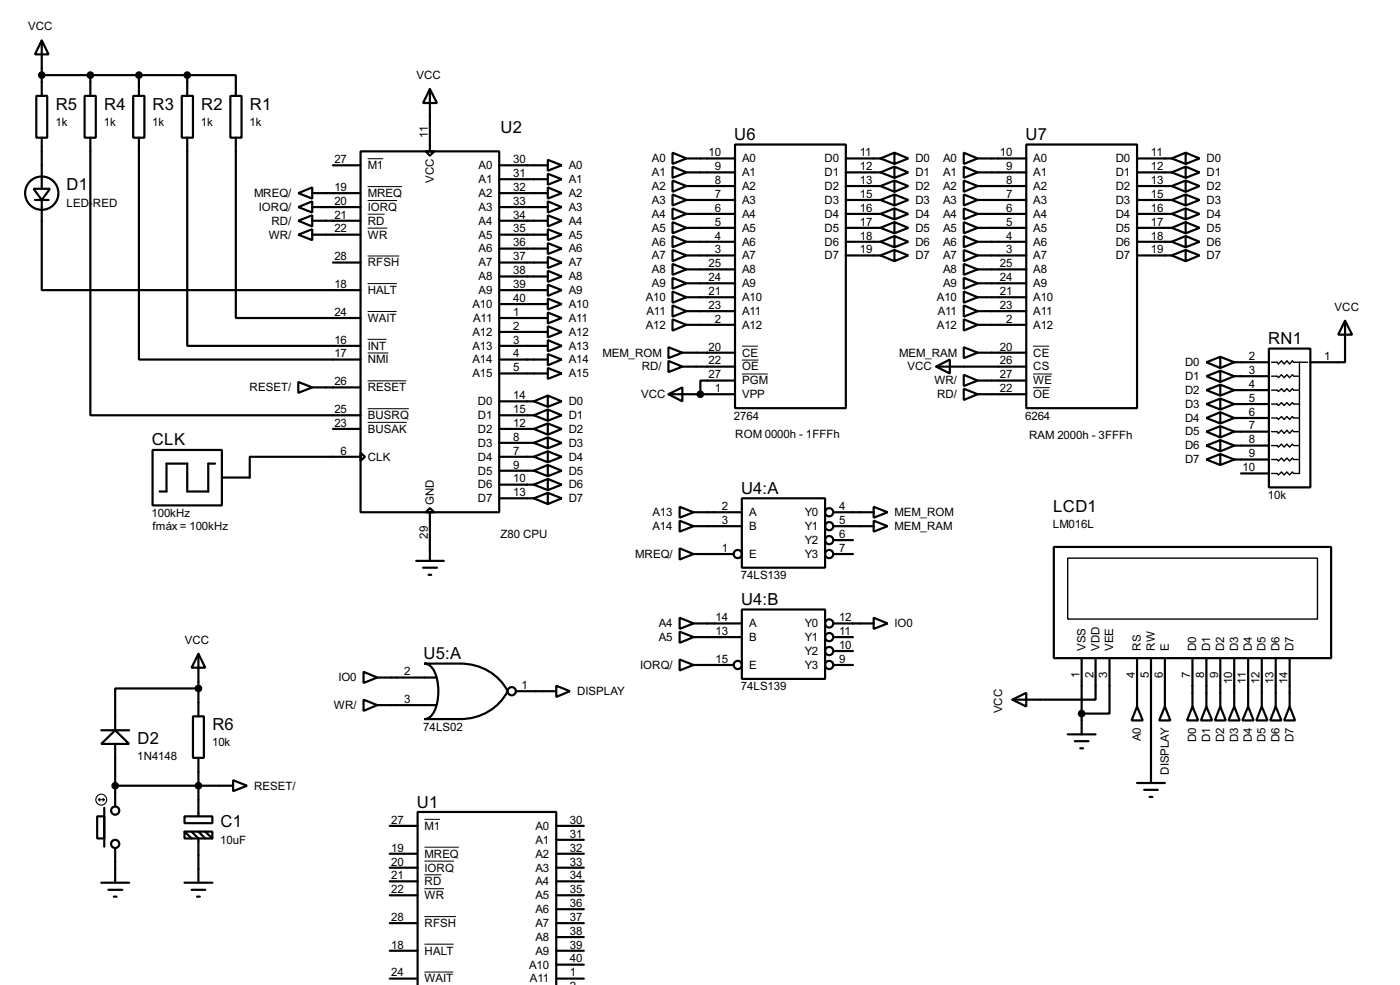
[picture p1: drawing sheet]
<svg xmlns="http://www.w3.org/2000/svg" width="256mm" height="180mm" viewBox="0 0 256 180" stroke-linecap="round" stroke-linejoin="round" font-family="sans-serif">
<g fill="none" stroke="#000" stroke-width=".4">
<path d="M6.7 17.6h2v7.6h-2zM7.7 7.4l1.2 2.6h-2.5zM7.7 7.4v10.2M7.7 13.8h26.6M15.5 17.6h2.1v7.6h-2.1zM16.6 13.8v3.8M24.4 17.6h2.1v7.6h-2.1zM25.5 13.8v3.8M33.3 17.6h2.1v7.6h-2.1zM34.3 13.8h8.9v3.8M34.3 13.8v3.8M42.2 17.6h2.1v7.6h-2.1z"/>
<path d="M78.8 16.3l1.3 2.6h-2.6zM78.8 16.3v11.4M6.2 34.6h3l-1.5 2zM6.4 36.6h2.5M7.7 36.6v16.5h58.4M7.7 25.2v9.4M16.6 25.2v50.8h49.5M25.5 25.2v40.6h40.6M34.3 25.2v38.1h31.8M43.2 25.2v33h22.9M54.7 35.4l2.5-1.1v2.1zM54.7 37.9l2.5-1v2z"/>
<path d="M57.2 35.4h8.9M57.2 37.9h8.9M61 30.3h5.1M66.1 27.7h25.4v66.1h-25.4zM78 27.7h1.6l-.8 .8zM91.5 30.3h8.9M91.5 32.8h8.9M91.5 35.4h8.9M91.5 37.9h8.9M100.4 29.3l2.5 1-2.5 1zM100.4 31.8l2.5 1-2.5 1zM100.4 34.3l2.5 1.1-2.5 1z"/>
<path d="M100.4 36.9l2.5 1-2.5 1zM100.4 39.4l2.5 1-2.5 1.1zM123.2 28l2.6 1-2.6 1zM123.2 30.5l2.6 1.1-2.6 1zM123.2 33.1l2.6 1-2.6 1zM123.2 35.6l2.6 1-2.6 1zM123.2 38.2l2.6 1-2.6 1zM125.8 29h8.9M125.8 31.6h8.9M125.8 34.1h8.9M125.8 36.6h8.9M125.8 39.2h8.9"/>
<path d="M134.7 26.5h20.3v48.2h-20.3zM155 29h6.3M155 31.6h6.3M155 34.1h6.3M155 36.6h6.3M155 39.2h6.3M161.3 29l2.6 1M161.3 31.6l2.6 1M161.3 34.1l2.6 1M161.3 36.6l2.6 1M161.3 39.2l2.6 1M163.9 28l2.5 1-2.5 1z"/>
<path d="M163.9 30.5l2.5 1.1-2.5 1zM163.9 33.1l2.5 1-2.5 1zM163.9 35.6l2.5 1-2.5 1zM163.9 38.2l2.5 1-2.5 1zM163.9 28l-2.6 1M163.9 30.5l-2.6 1.1M163.9 33.1l-2.6 1M163.9 35.6l-2.6 1M163.9 38.2l-2.6 1M176.6 28l2.5 1-2.5 1zM176.6 30.5l2.5 1.1-2.5 1zM176.6 33.1l2.5 1-2.5 1z"/>
<path d="M176.6 35.6l2.5 1-2.5 1zM176.6 38.2l2.5 1-2.5 1zM179.1 29h8.9M179.1 31.6h8.9M179.1 34.1h8.9M179.1 36.6h8.9M179.1 39.2h8.9M188 26.5h20.3v48.2h-20.3zM208.3 29h6.4M208.3 31.6h6.4M208.3 34.1h6.4M208.3 36.6h6.4"/>
<path d="M208.3 39.2h6.4M214.7 29l2.5 1M214.7 31.6l2.5 1M214.7 34.1l2.5 1M214.7 36.6l2.5 1M214.7 39.2l2.5 1M217.2 28l2.6 1-2.6 1zM217.2 30.5l2.6 1.1-2.6 1zM217.2 33.1l2.6 1-2.6 1zM217.2 35.6l2.6 1-2.6 1zM217.2 38.2l2.6 1-2.6 1zM217.2 28l-2.5 1"/>
<path d="M217.2 30.5l-2.5 1.1M217.2 33.1l-2.5 1M217.2 35.6l-2.5 1M217.2 38.2l-2.5 1M54.7 40.4l2.5-1v2.1zM54.7 43l2.5-1v2zM57.2 40.4h8.9M57.2 43h8.9M61 48.1h5.1M91.5 40.4h8.9M91.5 43h8.9M91.5 45.5h8.9"/>
<path d="M91.5 48.1h8.9M91.5 50.6h8.9M91.5 53.1h8.9M91.5 55.7h8.9M91.5 58.2h8.9M100.4 42l2.5 1-2.5 1zM100.4 44.5l2.5 1-2.5 1zM100.4 47l2.5 1.1-2.5 1zM100.4 49.6l2.5 1-2.5 1zM100.4 52.1l2.5 1-2.5 1.1zM100.4 54.7l2.5 1-2.5 1zM100.4 57.2l2.5 1-2.5 1z"/>
<path d="M100.4 59.7l2.5 1.1-2.5 1zM123.2 40.7l2.6 1-2.6 1zM123.2 43.2l2.6 1.1-2.6 1zM123.2 45.8l2.6 1-2.6 1zM123.2 48.3l2.6 1-2.6 1zM123.2 50.9l2.6 1-2.6 1zM123.2 53.4l2.6 1-2.6 1zM123.2 55.9l2.6 1.1-2.6 1zM123.2 58.5l2.6 1-2.6 1zM125.8 41.7h8.9M125.8 44.3h8.9M125.8 46.8h8.9"/>
<path d="M125.8 49.3h8.9M125.8 51.9h8.9M125.8 54.4h8.9M125.8 57h8.9M125.8 59.5h8.9M155 41.7h6.3M155 44.3h6.3M155 46.8h6.3M161.3 41.7l2.6 1M161.3 44.3l2.6 1M161.3 46.8l2.6 1M163.9 40.7l2.5 1-2.5 1z"/>
<path d="M163.9 43.2l2.5 1.1-2.5 1zM163.9 45.8l2.5 1-2.5 1zM163.9 40.7l-2.6 1M163.9 43.2l-2.6 1.1M163.9 45.8l-2.6 1M176.6 40.7l2.5 1-2.5 1zM176.6 43.2l2.5 1.1-2.5 1zM176.6 45.8l2.5 1-2.5 1zM176.6 48.3l2.5 1-2.5 1zM176.6 50.9l2.5 1-2.5 1zM176.6 53.4l2.5 1-2.5 1zM176.6 55.9l2.5 1.1-2.5 1z"/>
<path d="M176.6 58.5l2.5 1-2.5 1zM179.1 41.7h8.9M179.1 44.3h8.9M179.1 46.8h8.9M179.1 49.3h8.9M179.1 51.9h8.9M179.1 54.4h8.9M179.1 57h8.9M179.1 59.5h8.9M208.3 41.7h6.4M208.3 44.3h6.4M208.3 46.8h6.4"/>
<path d="M214.7 41.7l2.5 1M214.7 44.3l2.5 1M214.7 46.8l2.5 1M217.2 40.7l2.6 1-2.6 1zM217.2 43.2l2.6 1.1-2.6 1zM217.2 45.8l2.6 1-2.6 1zM217.2 40.7l-2.5 1M217.2 43.2l-2.5 1.1M217.2 45.8l-2.5 1M246.4 58.7l1.3 2.6h-2.5zM246.4 58.7v7.6h-6.3M54.7 69.9l2.5 1-2.5 1z"/>
<path d="M57.2 70.9h8.9M61 78.5h5.1M91.5 60.8h8.9M91.5 63.3h8.9M91.5 65.8h8.9M91.5 68.4h8.9M91.5 73.5h6.3M91.5 76h6.3M91.5 78.5h6.3M97.8 73.5l2.6 1M97.8 76l2.6 1M97.8 78.5l2.6 1.1"/>
<path d="M100.4 62.3l2.5 1-2.5 1zM100.4 64.8l2.5 1-2.5 1.1zM100.4 67.4l2.5 1-2.5 1zM100.4 72.4l2.5 1.1-2.5 1zM100.4 75l2.5 1-2.5 1zM100.4 77.5l2.5 1-2.5 1.1zM100.4 72.4l-2.6 1.1M100.4 75l-2.6 1M100.4 77.5l-2.6 1M122.5 63.6l2.5 1-2.5 1zM122.5 66.1l2.5 1-2.5 1zM122.5 72.2l2.5-1.3v2.6z"/>
<path d="M122.5 72.2h12.2M125 64.6h9.7M125 67.1h9.7M134.7 69.7h-6.4v2.5M171.5 67.1l2.5-1.3v2.6zM171.5 67.1h16.5M176.6 63.6l2.5 1-2.5 1zM176.6 71.2l2.5 1-2.5 1zM176.6 68.6l2.5 1.1-2.5 1zM179.1 64.6h8.9M179.1 72.2h8.9M179.1 69.7h8.9"/>
<path d="M221 66.3l2.6-1v2.1zM221 68.9l2.6-1v2zM221 71.4l2.6-1v2zM221 74l2.6-1v2zM221 76.5l2.6-1v2zM221 79l2.6-1v2.1zM223.6 65.3l2.5 1M223.6 67.9l2.5 1M223.6 70.4l2.5 1M223.6 73l2.5 1M223.6 75.5l2.5 1M223.6 78l2.5 1"/>
<path d="M226.1 66.3h6.4M226.1 68.9h6.4M226.1 71.4h6.4M226.1 74h6.4M226.1 76.5h6.4M226.1 79h6.4M226.1 66.3l-2.5 1.1M226.1 68.9l-2.5 1M226.1 71.4l-2.5 1M226.1 74l-2.5 1M226.1 76.5l-2.5 1M226.1 79l-2.5 1.1"/>
<path d="M232.5 63.8h7.6v25.4h-7.6zM28 82.4h12.7v10.1h-12.7zM39.4 84.9h-1.2v5.1h-3.9v-5.1h-3.8v5.1h-1.2M66.1 82.9l.8 .7-.8 .8zM66.1 83.6h-20.3v3.8h-5.1M78 93.8l.8-.8 .8 .8zM78.8 93.8v8.9M91.5 81.1h6.3M91.5 83.6h6.3M91.5 86.2h6.3M91.5 88.7h6.3M91.5 91.2h6.3"/>
<path d="M97.8 81.1l2.6 1M97.8 83.6l2.6 1M97.8 86.2l2.6 1M97.8 88.7l2.6 1M97.8 91.2l2.6 1.1M100.4 80.1l2.5 1-2.5 1zM100.4 82.6l2.5 1-2.5 1zM100.4 85.1l2.5 1.1-2.5 1zM100.4 87.7l2.5 1-2.5 1zM100.4 90.2l2.5 1-2.5 1.1zM100.4 80.1l-2.6 1M100.4 82.6l-2.6 1"/>
<path d="M100.4 85.1l-2.6 1.1M100.4 87.7l-2.6 1M100.4 90.2l-2.6 1M124.5 92.8l2.6 1-2.6 1zM124.5 95.3l2.6 1-2.6 1zM127.1 93.8h8.8M127.1 96.3h8.8M135.9 91.2h15.3v12.7h-15.3zM152.7 93.8h7.4M152.7 96.3h7.4M152.7 98.9h3.6M160.1 92.8l2.5 1-2.5 1z"/>
<path d="M160.1 95.3l2.5 1-2.5 1zM221 81.6l2.6-1v2zM221 84.1l2.6-1v2zM223.6 80.6l2.5 1M223.6 83.1l2.5 1M226.1 81.6h6.4M226.1 84.1h6.4M226.1 81.6l-2.5 1M226.1 84.1l-2.5 1M227.4 86.7h5.1M36.4 119.7l1.2 2.5h-2.5zM36.4 119.7v11.4"/>
<path d="M76.3 102.7h5M77.5 103.9h2.6M78.5 105.2h.5M124.5 100.4l2.6 1-2.6 1zM124.5 113.1l2.6 1-2.6 1zM124.5 115.6l2.6 1-2.6 1.1zM127.1 101.4h7.3M127.1 114.1h8.8M127.1 116.6h8.8M135.9 111.6h15.3v12.7h-15.3zM152.7 101.4h3.6M152.7 114.1h7.4"/>
<path d="M152.7 116.6h3.6M152.7 119.2h3.6M160.1 113.1l2.5 1-2.5 1zM193.1 100.1h50.8v20.4h-50.8zM18.6 136.2l2.5-2.5 2.6 2.5zM18.6 133.7h5.1M21.1 136.2v11.4M35.4 131.1h2v7.6h-2zM36.4 126h-15.3v7.7M36.4 138.7v10.7M66.6 123l2.5 1-2.5 1zM66.6 128.1l2.5 1-2.5 1z"/>
<path d="M69.1 124h10.7M69.1 129.1h10.7M77.8 121.5h6.6a9.6 9.6 0 0 1 8.6 5 9.6 9.6 0 0 1-8.6 5.1h-6.6a2.2 2.2 0 0 0 1.8-1.5 9.2 9.2 0 0 0-.4-7.8l-.9-.7zM94.5 126.5h7.4M101.9 125.5l2.5 1-2.5 1.1zM124.5 120.7l2.6 1-2.6 1zM127.1 121.7h7.3M152.7 121.7h3.6M185.5 128.1l2.5-1.3v2.5zM195.6 134.4h5.1M196.9 135.7h2.5M197.9 137h.5"/>
<path d="M198.2 120.5v13.9M200.7 120.5v7.6h-15.2M203.3 120.5v10.1h-5.1M208.3 129.3l1.1 2.6h-2.1zM208.3 120.5v8.8M210.9 120.5v22.8M213.4 129.3l1 2.6h-2zM213.4 120.5v8.8M218.5 129.3l1 2.6h-2zM218.5 120.5v8.8M221 129.3l1.1 2.6h-2.1zM221 120.5v8.8"/>
<path d="M223.6 129.3l1 2.6h-2zM223.6 120.5v8.8M226.1 129.3l1 2.6h-2zM226.1 120.5v8.8M228.7 129.3l1 2.6h-2.1zM228.7 120.5v8.8M231.2 129.3l1 2.6h-2zM231.2 120.5v8.8M233.7 129.3l1.1 2.6h-2.1zM233.7 120.5v8.8M236.3 129.3l1 2.6h-2zM236.3 120.5v8.8"/>
<path d="M17.8 149.4h1.3v4.1h-1.3zM19.1 147.9v7.1M21.1 155.2v6.4M21.1 143.8h21.6M33.8 149.4h5.1v1.3h-5.1zM33.8 152.2h5.1v1.3h-5.1zM33.8 152.2l1.3 1.3M35.1 152.2l1.3 1.3v8.1M36.4 152.2l1.2 1.3M37.6 152.2l1.3 1.3M42.7 142.8l2.6 1-2.6 1zM71.4 151.2h5.1"/>
<path d="M71.4 156.3h5.1M71.4 158.8h5.1M101.9 151.2h5.1M101.9 153.7h5.1M101.9 156.3h5.1M101.9 158.8h5.1M208.3 143.3h5.1M209.6 144.6h2.5M210.6 145.9h.5M18.6 161.6h5.1M19.9 162.9h2.5M20.9 164.1h.5"/>
<path d="M33.8 161.6h5.1M35.1 162.9h2.5M36.1 164.1h.5M71.4 161.3h5.1M71.4 163.9h5.1M71.4 169h5.1M71.4 174h5.1M71.4 179.1h5.1M101.9 161.3h5.1M101.9 163.9h5.1M101.9 166.4h5.1M101.9 169h5.1"/>
<path d="M101.9 171.5h5.1M101.9 174h5.1M101.9 176.6h5.1M101.9 179.1h5.1M76.5 180.3v-31.7h25.4v31.7"/>
<circle cx="7.6" cy="35.4" r="3.1"/>
<circle cx="151.9" cy="93.8" r=".75"/>
<circle cx="151.9" cy="96.3" r=".75"/>
<circle cx="151.9" cy="98.9" r=".75"/>
<circle cx="135.1" cy="101.4" r=".75"/>
<circle cx="151.9" cy="101.4" r=".75"/>
<circle cx="151.9" cy="119.2" r=".75"/>
<circle cx="151.9" cy="116.6" r=".75"/>
<circle cx="151.9" cy="114.1" r=".75"/>
<circle cx="93.7" cy="126.5" r=".75"/>
<circle cx="135.1" cy="121.7" r=".75"/>
<circle cx="151.9" cy="121.7" r=".75"/>
<circle cx="21.1" cy="148.4" r=".75"/>
<circle cx="21.1" cy="154.5" r=".75"/>
</g>
<g fill="none" stroke="#000" stroke-width=".18">
<path d="M67.4 29.1h2.8M67.4 34.2h6.3M67.4 36.7h5.4M67.4 39.2h3.1M67.4 41.8h3.6M67.4 46.9h5.8M67.4 51.9h5.3M67.4 57h5.3M67.4 62.1h3.4M67.4 64.6h3.8M67.4 69.7h7.1M67.4 74.8h7.5"/>
<path d="M67.4 77.3h7.1M135.9 63.4h3M135.9 68.5h4.8M135.9 65.9h3.1M189.3 63.4h2.9M189.3 68.5h3.4M189.3 71h3M77.8 150h2.8M77.8 155.1h6.3M77.8 157.6h5.4M77.8 160.1h3.1M77.8 162.7h3.6"/>
<path d="M77.8 167.8h5.8M77.8 172.8h5.3M77.8 177.9h5.3"/>
</g>
<g fill="#000" stroke="#000" stroke-width=".4">
<circle cx="7.6" cy="13.8" r=".5"/>
<circle cx="16.5" cy="13.8" r=".5"/>
<circle cx="25.4" cy="13.8" r=".5"/>
<circle cx="34.3" cy="13.8" r=".5"/>
<circle cx="128.3" cy="72.2" r=".5"/>
<circle cx="36.3" cy="126" r=".5"/>
<circle cx="198.1" cy="130.6" r=".5"/>
<circle cx="21.1" cy="143.8" r=".5"/>
<circle cx="36.3" cy="143.8" r=".5"/>
</g>
<path d="M233 66.3h1l.2 .3 .6-.5 .5 .5 .5-.5 .5 .5 .5-.5 .2 .2h2.6M233 68.9h1l.2 .2 .6-.5 .5 .5 .5-.5 .5 .5 .5-.5 .2 .3h1.1M233 71.4h1l.2 .3 .6-.5 .5 .5 .5-.5 .5 .5 .5-.5 .2 .2h1.1M233 74h1l.2 .2 .6-.5 .5 .5 .5-.5 .5 .5 .5-.5 .2 .3h1.1M233 76.5h1l.2 .3 .6-.5 .5 .5 .5-.5 .5 .5 .5-.5 .2 .2h1.1M233 79h1l.2 .3 .6-.5 .5 .5 .5-.5 .5 .5 .5-.5 .2 .2h1.1M238.1 66.3v20.4h-1.1l-.2-.3-.5 .5-.5-.5-.5 .5-.5-.5-.6 .5-.2-.2h-1M233 81.6h1l.2 .2 .6-.5 .5 .5 .5-.5 .5 .5 .5-.5 .2 .3h1.1M233 84.1h1l.2 .3 .6-.5 .5 .5 .5-.5 .5 .5 .5-.5 .2 .2h1.1M195.6 102.2h45.8v11.1h-45.8z" fill="none" stroke="#000" stroke-width=".25"/>
<g fill="none" stroke="#000" stroke-width=".2">
<path d="M18.1 146.4h1M18.1 146.4l.2 .2M18.3 146.1l-.2 .3M18.9 146.1l.2 .3M19.1 146.4l-.2 .2"/>
<circle cx="18.5" cy="146.4" r="1"/>
</g>
<g font-size="3.4">
<text x="10.2" y="20.1">R5</text>
<text x="19.1" y="20.1">R4</text>
<text x="28" y="20.1">R3</text>
<text x="36.9" y="20.1">R2</text>
<text x="45.8" y="20.1">R1</text>
<text x="91.7" y="24.3">U2</text>
<text x="134.5" y="25.7">U6</text>
<text x="187.9" y="25.7">U7</text>
<text x="12.2" y="34.9">D1</text>
<text x="232.3" y="63">RN1</text>
<text x="27.8" y="81.5">CLK</text>
<text x="135.8" y="90.4">U4:A</text>
<text x="192.9" y="93.8">LCD1</text>
<text x="135.8" y="110.8">U4:B</text>
<text x="77.6" y="120.7">U5:A</text>
<text x="25.2" y="136.2">D2</text>
<text x="38.9" y="133.7">R6</text>
<text x="76.4" y="147.8">U1</text>
<text x="40.4" y="151.4">C1</text>
</g>
<g font-size="2.4">
<text x="5.1" y="5.6">VCC</text>
<text x="76.3" y="14.5">VCC</text>
<text x="10.2" y="23.1">1k</text>
<text x="19.1" y="23.1">1k</text>
<text x="27.9" y="23.1">1k</text>
<text x="36.8" y="23.1">1k</text>
<text x="45.7" y="23.1">1k</text>
<text x="61.3" y="29.8">27</text>
<text x="78.4" y="25.2" transform="rotate(-90 78.4 25.2)">11</text>
<text x="94" y="29.8">30</text>
<text x="119.4" y="29.7">A0</text>
<text x="129.8" y="28.6">10</text>
<text x="135.9" y="29.7">A0</text>
<text x="151" y="29.7">D0</text>
<text x="157.5" y="28.6">11</text>
<text x="167.7" y="29.7">D0</text>
<text x="172.8" y="29.7">A0</text>
<text x="183.2" y="28.6">10</text>
<text x="189.3" y="29.7">A0</text>
<text x="204.4" y="29.7">D0</text>
<text x="210.9" y="28.6">11</text>
<text x="221" y="29.7">D0</text>
<text x="61.3" y="34.9">19</text>
<text x="67.4" y="31">M1</text>
<text x="79.5" y="33.5" transform="rotate(-90 79.5 33.5)">VCC</text>
<text x="87.7" y="31">A0</text>
<text x="87.7" y="33.5">A1</text>
<text x="94" y="32.4">31</text>
<text x="94" y="34.9">32</text>
<text x="104.2" y="31">A0</text>
<text x="104.2" y="33.5">A1</text>
<text x="119.4" y="32.3">A1</text>
<text x="119.4" y="34.7">A2</text>
<text x="131" y="31.2">9</text>
<text x="131" y="33.7">8</text>
<text x="135.9" y="32.3">A1</text>
<text x="135.9" y="34.7">A2</text>
<text x="151" y="32.3">D1</text>
<text x="151" y="34.7">D2</text>
<text x="157.5" y="31.2">12</text>
<text x="157.5" y="33.7">13</text>
<text x="167.7" y="32.3">D1</text>
<text x="167.7" y="34.7">D2</text>
<text x="172.8" y="32.3">A1</text>
<text x="172.8" y="34.7">A2</text>
<text x="184.3" y="31.2">9</text>
<text x="184.3" y="33.7">8</text>
<text x="189.3" y="32.3">A1</text>
<text x="189.3" y="34.7">A2</text>
<text x="204.4" y="32.3">D1</text>
<text x="204.4" y="34.7">D2</text>
<text x="210.9" y="31.2">12</text>
<text x="210.9" y="33.7">13</text>
<text x="221" y="32.3">D1</text>
<text x="221" y="34.7">D2</text>
<text x="12.2" y="37.8">LED-</text>
<text x="17" y="37.8">RED</text>
<text x="46.5" y="36">MREQ/</text>
<text x="47.4" y="38.6">IORQ/</text>
<text x="49.7" y="41.1">RD/</text>
<text x="61.3" y="37.5">20</text>
<text x="61.3" y="40">21</text>
<text x="67.4" y="36">MREQ</text>
<text x="67.4" y="38.6">IORQ</text>
<text x="67.4" y="41.1">RD</text>
<text x="87.7" y="36">A2</text>
<text x="87.7" y="38.6">A3</text>
<text x="87.7" y="41.1">A4</text>
<text x="94" y="37.5">33</text>
<text x="94" y="40">34</text>
<text x="104.2" y="36">A2</text>
<text x="104.2" y="38.6">A3</text>
<text x="104.2" y="41.1">A4</text>
<text x="119.4" y="37.3">A3</text>
<text x="119.4" y="39.9">A4</text>
<text x="131" y="36.2">7</text>
<text x="131" y="38.8">6</text>
<text x="131" y="41.3">5</text>
<text x="135.9" y="37.3">A3</text>
<text x="135.9" y="39.9">A4</text>
<text x="151" y="37.3">D3</text>
<text x="151" y="39.9">D4</text>
<text x="157.5" y="36.2">15</text>
<text x="157.5" y="38.8">16</text>
<text x="157.5" y="41.3">17</text>
<text x="167.7" y="37.3">D3</text>
<text x="167.7" y="39.9">D4</text>
<text x="172.8" y="37.3">A3</text>
<text x="172.8" y="39.9">A4</text>
<text x="184.3" y="36.2">7</text>
<text x="184.3" y="38.8">6</text>
<text x="184.3" y="41.3">5</text>
<text x="189.3" y="37.3">A3</text>
<text x="189.3" y="39.9">A4</text>
<text x="204.4" y="37.3">D3</text>
<text x="204.4" y="39.9">D4</text>
<text x="210.9" y="36.2">15</text>
<text x="210.9" y="38.8">16</text>
<text x="210.9" y="41.3">17</text>
<text x="221" y="37.3">D3</text>
<text x="221" y="39.9">D4</text>
<text x="49.2" y="43.7">WR/</text>
<text x="61.3" y="42.6">22</text>
<text x="61.3" y="47.6">28</text>
<text x="67.4" y="43.7">WR</text>
<text x="87.7" y="43.7">A5</text>
<text x="87.7" y="46.2">A6</text>
<text x="94" y="42.6">35</text>
<text x="94" y="45.1">36</text>
<text x="94" y="47.6">37</text>
<text x="104.2" y="43.7">A5</text>
<text x="104.2" y="46.2">A6</text>
<text x="119.4" y="42.4">A5</text>
<text x="119.4" y="45">A6</text>
<text x="119.4" y="47.4">A7</text>
<text x="131" y="43.9">4</text>
<text x="131" y="46.4">3</text>
<text x="135.9" y="42.4">A5</text>
<text x="135.9" y="45">A6</text>
<text x="135.9" y="47.4">A7</text>
<text x="151" y="42.4">D5</text>
<text x="151" y="45">D6</text>
<text x="151" y="47.4">D7</text>
<text x="157.5" y="43.9">18</text>
<text x="157.5" y="46.4">19</text>
<text x="167.7" y="42.4">D5</text>
<text x="167.7" y="45">D6</text>
<text x="167.7" y="47.4">D7</text>
<text x="172.8" y="42.4">A5</text>
<text x="172.8" y="45">A6</text>
<text x="172.8" y="47.4">A7</text>
<text x="184.3" y="43.9">4</text>
<text x="184.3" y="46.4">3</text>
<text x="189.3" y="42.4">A5</text>
<text x="189.3" y="45">A6</text>
<text x="189.3" y="47.4">A7</text>
<text x="204.4" y="42.4">D5</text>
<text x="204.4" y="45">D6</text>
<text x="204.4" y="47.4">D7</text>
<text x="210.9" y="43.9">18</text>
<text x="210.9" y="46.4">19</text>
<text x="221" y="42.4">D5</text>
<text x="221" y="45">D6</text>
<text x="221" y="47.4">D7</text>
<text x="61.3" y="52.7">18</text>
<text x="67.4" y="48.7">RFSH</text>
<text x="67.4" y="53.8">HALT</text>
<text x="87.7" y="48.7">A7</text>
<text x="87.7" y="51.3">A8</text>
<text x="87.7" y="53.8">A9</text>
<text x="94" y="50.2">38</text>
<text x="94" y="52.7">39</text>
<text x="104.2" y="48.7">A7</text>
<text x="104.2" y="51.3">A8</text>
<text x="104.2" y="53.8">A9</text>
<text x="119.4" y="50">A8</text>
<text x="119.4" y="52.6">A9</text>
<text x="129.8" y="48.9">25</text>
<text x="129.8" y="51.5">24</text>
<text x="129.8" y="54">21</text>
<text x="135.9" y="50">A8</text>
<text x="135.9" y="52.6">A9</text>
<text x="172.8" y="50">A8</text>
<text x="172.8" y="52.6">A9</text>
<text x="183.2" y="48.9">25</text>
<text x="183.2" y="51.5">24</text>
<text x="183.2" y="54">21</text>
<text x="189.3" y="50">A8</text>
<text x="189.3" y="52.6">A9</text>
<text x="61.3" y="57.8">24</text>
<text x="67.4" y="58.9">WAIT</text>
<text x="86.5" y="56.4">A10</text>
<text x="86.7" y="58.9">A11</text>
<text x="94" y="55.3">40</text>
<text x="94" y="57.8">1</text>
<text x="104.2" y="56.4">A10</text>
<text x="104.2" y="58.9">A11</text>
<text x="118.3" y="55.1">A10</text>
<text x="118.4" y="57.7">A11</text>
<text x="129.8" y="56.6">23</text>
<text x="131" y="59.1">2</text>
<text x="135.9" y="55.1">A10</text>
<text x="135.9" y="57.7">A11</text>
<text x="171.6" y="55.1">A10</text>
<text x="171.8" y="57.7">A11</text>
<text x="183.2" y="56.6">23</text>
<text x="184.3" y="59.1">2</text>
<text x="189.3" y="55.1">A10</text>
<text x="189.3" y="57.7">A11</text>
<text x="244.5" y="56.8">VCC</text>
<text x="61.3" y="62.9">16</text>
<text x="61.3" y="65.4">17</text>
<text x="67.4" y="64">INT</text>
<text x="86.5" y="61.4">A12</text>
<text x="86.5" y="64">A13</text>
<text x="94" y="60.3">2</text>
<text x="94" y="62.9">3</text>
<text x="94" y="65.4">4</text>
<text x="104.2" y="61.4">A12</text>
<text x="104.2" y="64">A13</text>
<text x="110.4" y="65.3">MEM_ROM</text>
<text x="118.3" y="60.2">A12</text>
<text x="129.8" y="64.2">20</text>
<text x="135.9" y="60.2">A12</text>
<text x="135.9" y="65.3">CE</text>
<text x="164.7" y="65.3">MEM_RAM</text>
<text x="171.6" y="60.2">A12</text>
<text x="183.2" y="64.2">20</text>
<text x="189.3" y="60.2">A12</text>
<text x="189.3" y="65.3">CE</text>
<text x="228.8" y="65.9">2</text>
<text x="242.6" y="65.9">1</text>
<text x="45.7" y="71.6">RESET/</text>
<text x="61.3" y="70.5">26</text>
<text x="67.4" y="66.5">NMI</text>
<text x="67.4" y="71.6">RESET</text>
<text x="86.5" y="66.5">A14</text>
<text x="86.5" y="69.1">A15</text>
<text x="94" y="68">5</text>
<text x="104.2" y="66.5">A14</text>
<text x="104.2" y="69.1">A15</text>
<text x="117.6" y="67.8">RD/</text>
<text x="129.8" y="66.7">22</text>
<text x="129.8" y="69.3">27</text>
<text x="131" y="71.8">1</text>
<text x="135.9" y="67.8">OE</text>
<text x="135.9" y="70.4">PGM</text>
<text x="166.2" y="67.8">VCC</text>
<text x="171.2" y="70.4">WR/</text>
<text x="183.2" y="66.7">26</text>
<text x="183.2" y="69.3">27</text>
<text x="183.2" y="71.8">22</text>
<text x="189.3" y="67.8">CS</text>
<text x="189.3" y="70.4">WE</text>
<text x="217.1" y="67">D0</text>
<text x="217.1" y="69.5">D1</text>
<text x="228.8" y="68.4">3</text>
<text x="228.8" y="71">4</text>
<text x="61.3" y="75.6">25</text>
<text x="67.4" y="76.7">BUSRQ</text>
<text x="87.5" y="74.1">D0</text>
<text x="87.5" y="76.7">D1</text>
<text x="94" y="73">14</text>
<text x="94" y="75.6">15</text>
<text x="104.2" y="74.1">D0</text>
<text x="104.2" y="76.7">D1</text>
<text x="117.4" y="72.9">VCC</text>
<text x="134.5" y="76.8">2764</text>
<text x="135.9" y="72.9">VPP</text>
<text x="171.7" y="72.9">RD/</text>
<text x="187.8" y="76.8">6264</text>
<text x="189.3" y="72.9">OE</text>
<text x="217.1" y="72.1">D2</text>
<text x="217.1" y="74.7">D3</text>
<text x="217.1" y="77.2">D4</text>
<text x="228.8" y="73.6">5</text>
<text x="228.8" y="76.1">6</text>
<text x="61.3" y="78.1">23</text>
<text x="62.4" y="83.2">6</text>
<text x="67.4" y="79.2">BUSAK</text>
<text x="87.5" y="79.2">D2</text>
<text x="87.5" y="81.8">D3</text>
<text x="94" y="78.1">12</text>
<text x="94" y="80.7">8</text>
<text x="94" y="83.2">7</text>
<text x="104.2" y="79.2">D2</text>
<text x="104.2" y="81.8">D3</text>
<text x="134.7" y="80.2">ROM 0000h - 1FFFh</text>
<text x="188.5" y="80.4">RAM 2000h - 3FFFh</text>
<text x="217.1" y="79.7">D5</text>
<text x="217.1" y="82.2">D6</text>
<text x="228.8" y="78.6">7</text>
<text x="228.8" y="81.1">8</text>
<text x="228.8" y="83.7">9</text>
<text x="67.4" y="84.3">CLK</text>
<text x="87.5" y="84.3">D4</text>
<text x="87.5" y="86.9">D5</text>
<text x="87.5" y="89.4">D6</text>
<text x="94" y="85.7">9</text>
<text x="94" y="88.3">10</text>
<text x="104.2" y="84.3">D4</text>
<text x="104.2" y="86.9">D5</text>
<text x="104.2" y="89.4">D6</text>
<text x="217.1" y="84.8">D7</text>
<text x="227.6" y="86.3">10</text>
<text x="27.8" y="94.6">100kHz</text>
<text x="79.5" y="92.5" transform="rotate(-90 79.5 92.5)">GND</text>
<text x="87.5" y="91.9">D7</text>
<text x="94" y="90.8">13</text>
<text x="104.2" y="91.9">D7</text>
<text x="119.5" y="94.5">A13</text>
<text x="132.3" y="93.4">2</text>
<text x="132.3" y="95.9">3</text>
<text x="137.2" y="94.5">A</text>
<text x="147.4" y="94.5">Y0</text>
<text x="153.7" y="93.4">4</text>
<text x="153.7" y="95.9">5</text>
<text x="163.9" y="94.5">MEM_ROM</text>
<text x="232.3" y="91.3">10k</text>
<text x="28" y="97">fmáx = 100kHz</text>
<text x="78.3" y="98.6" transform="rotate(-90 78.3 98.6)">29</text>
<text x="91.7" y="98.4">Z80 CPU</text>
<text x="119.5" y="97">A14</text>
<text x="132.3" y="101">1</text>
<text x="137.2" y="97">B</text>
<text x="147.4" y="97">Y1</text>
<text x="147.4" y="99.6">Y2</text>
<text x="153.7" y="98.5">6</text>
<text x="153.7" y="101">7</text>
<text x="163.9" y="97">MEM_RAM</text>
<text x="192.9" y="96.7">LM016L</text>
<text x="116.4" y="102.1">MREQ/</text>
<text x="135.7" y="106">74LS139</text>
<text x="137.2" y="102.1">E</text>
<text x="147.4" y="102.1">Y3</text>
<text x="131.1" y="113.7">14</text>
<text x="153.7" y="113.7">12</text>
<text x="33.8" y="117.8">VCC</text>
<text x="120.7" y="114.8">A4</text>
<text x="120.7" y="117.3">A5</text>
<text x="131.1" y="116.2">13</text>
<text x="137.2" y="114.8">A</text>
<text x="137.2" y="117.3">B</text>
<text x="147.4" y="114.8">Y0</text>
<text x="147.4" y="117.3">Y1</text>
<text x="147.4" y="119.9">Y2</text>
<text x="153.7" y="116.2">11</text>
<text x="153.7" y="118.8">10</text>
<text x="163.9" y="114.8">IO0</text>
<text x="198.9" y="119.1" transform="rotate(-90 198.9 119.1)">VSS</text>
<text x="201.4" y="119.1" transform="rotate(-90 201.4 119.1)">VDD</text>
<text x="203.9" y="119.1" transform="rotate(-90 203.9 119.1)">VEE</text>
<text x="209" y="119.1" transform="rotate(-90 209 119.1)">RS</text>
<text x="211.6" y="119.1" transform="rotate(-90 211.6 119.1)">RW</text>
<text x="214.1" y="119.1" transform="rotate(-90 214.1 119.1)">E</text>
<text x="219.2" y="119.1" transform="rotate(-90 219.2 119.1)">D0</text>
<text x="221.7" y="119.1" transform="rotate(-90 221.7 119.1)">D1</text>
<text x="224.3" y="119.1" transform="rotate(-90 224.3 119.1)">D2</text>
<text x="226.8" y="119.1" transform="rotate(-90 226.8 119.1)">D3</text>
<text x="229.3" y="119.1" transform="rotate(-90 229.3 119.1)">D4</text>
<text x="231.9" y="119.1" transform="rotate(-90 231.9 119.1)">D5</text>
<text x="234.4" y="119.1" transform="rotate(-90 234.4 119.1)">D6</text>
<text x="237" y="119.1" transform="rotate(-90 237 119.1)">D7</text>
<text x="62" y="124.7">IO0</text>
<text x="74.1" y="123.6">2</text>
<text x="117.3" y="122.4">IORQ/</text>
<text x="131.1" y="121.3">15</text>
<text x="137.2" y="122.4">E</text>
<text x="147.4" y="122.4">Y3</text>
<text x="153.7" y="121.3">9</text>
<text x="197.8" y="124.1" transform="rotate(-90 197.8 124.1)">1</text>
<text x="200.3" y="124.1" transform="rotate(-90 200.3 124.1)">2</text>
<text x="202.9" y="124.1" transform="rotate(-90 202.9 124.1)">3</text>
<text x="207.9" y="124.1" transform="rotate(-90 207.9 124.1)">4</text>
<text x="210.5" y="124.1" transform="rotate(-90 210.5 124.1)">5</text>
<text x="213" y="124.1" transform="rotate(-90 213 124.1)">6</text>
<text x="218" y="124.1" transform="rotate(-90 218 124.1)">7</text>
<text x="220.6" y="124.1" transform="rotate(-90 220.6 124.1)">8</text>
<text x="223.2" y="124.1" transform="rotate(-90 223.2 124.1)">9</text>
<text x="225.7" y="125.3" transform="rotate(-90 225.7 125.3)">10</text>
<text x="228.3" y="125.1" transform="rotate(-90 228.3 125.1)">11</text>
<text x="230.8" y="125.2" transform="rotate(-90 230.8 125.2)">12</text>
<text x="233.3" y="125.2" transform="rotate(-90 233.3 125.2)">13</text>
<text x="235.9" y="125.2" transform="rotate(-90 235.9 125.2)">14</text>
<text x="61.2" y="129.8">WR/</text>
<text x="74.1" y="128.7">3</text>
<text x="95.6" y="126.1">1</text>
<text x="105.7" y="127.2">DISPLAY</text>
<text x="135.7" y="126.4">74LS139</text>
<text x="183.6" y="130.6" transform="rotate(-90 183.6 130.6)">VCC</text>
<text x="38.9" y="136.6">10k</text>
<text x="77.6" y="133.7">74LS02</text>
<text x="209" y="135.7" transform="rotate(-90 209 135.7)">A0</text>
<text x="219.2" y="135.8" transform="rotate(-90 219.2 135.8)">D0</text>
<text x="221.7" y="135.8" transform="rotate(-90 221.7 135.8)">D1</text>
<text x="224.3" y="135.8" transform="rotate(-90 224.3 135.8)">D2</text>
<text x="226.8" y="135.8" transform="rotate(-90 226.8 135.8)">D3</text>
<text x="229.4" y="135.8" transform="rotate(-90 229.4 135.8)">D4</text>
<text x="231.9" y="135.8" transform="rotate(-90 231.9 135.8)">D5</text>
<text x="234.4" y="135.8" transform="rotate(-90 234.4 135.8)">D6</text>
<text x="237" y="135.8" transform="rotate(-90 237 135.8)">D7</text>
<text x="25.2" y="139.2">1N4148</text>
<text x="214.1" y="141.8" transform="rotate(-90 214.1 141.8)">DISPLAY</text>
<text x="46.5" y="144.5">RESET/</text>
<text x="40.4" y="154.4">10uF</text>
<text x="71.7" y="150.8">27</text>
<text x="71.7" y="155.9">19</text>
<text x="77.8" y="151.9">M1</text>
<text x="98.1" y="151.9">A0</text>
<text x="98.1" y="154.4">A1</text>
<text x="104.4" y="150.8">30</text>
<text x="104.4" y="153.3">31</text>
<text x="104.4" y="155.9">32</text>
<text x="71.7" y="158.4">20</text>
<text x="71.7" y="160.9">21</text>
<text x="77.8" y="157">MREQ</text>
<text x="77.8" y="159.5">IORQ</text>
<text x="98.1" y="157">A2</text>
<text x="98.1" y="159.5">A3</text>
<text x="104.4" y="158.4">33</text>
<text x="104.4" y="160.9">34</text>
<text x="71.7" y="163.5">22</text>
<text x="77.8" y="162">RD</text>
<text x="77.8" y="164.6">WR</text>
<text x="98.1" y="162">A4</text>
<text x="98.1" y="164.6">A5</text>
<text x="98.1" y="167.1">A6</text>
<text x="104.4" y="163.5">35</text>
<text x="104.4" y="166">36</text>
<text x="71.7" y="168.6">28</text>
<text x="71.7" y="173.6">18</text>
<text x="77.8" y="169.7">RFSH</text>
<text x="98.1" y="169.7">A7</text>
<text x="98.1" y="172.2">A8</text>
<text x="104.4" y="168.6">37</text>
<text x="104.4" y="171.1">38</text>
<text x="104.4" y="173.6">39</text>
<text x="71.7" y="178.7">24</text>
<text x="77.8" y="174.7">HALT</text>
<text x="77.8" y="179.8">WAIT</text>
<text x="96.9" y="177.3">A10</text>
<text x="97.1" y="179.8">A11</text>
<text x="98.1" y="174.7">A9</text>
<text x="104.4" y="176.2">40</text>
<text x="104.4" y="178.7">1</text>
<text x="104.4" y="181.3">2</text>
</g>
</svg>
